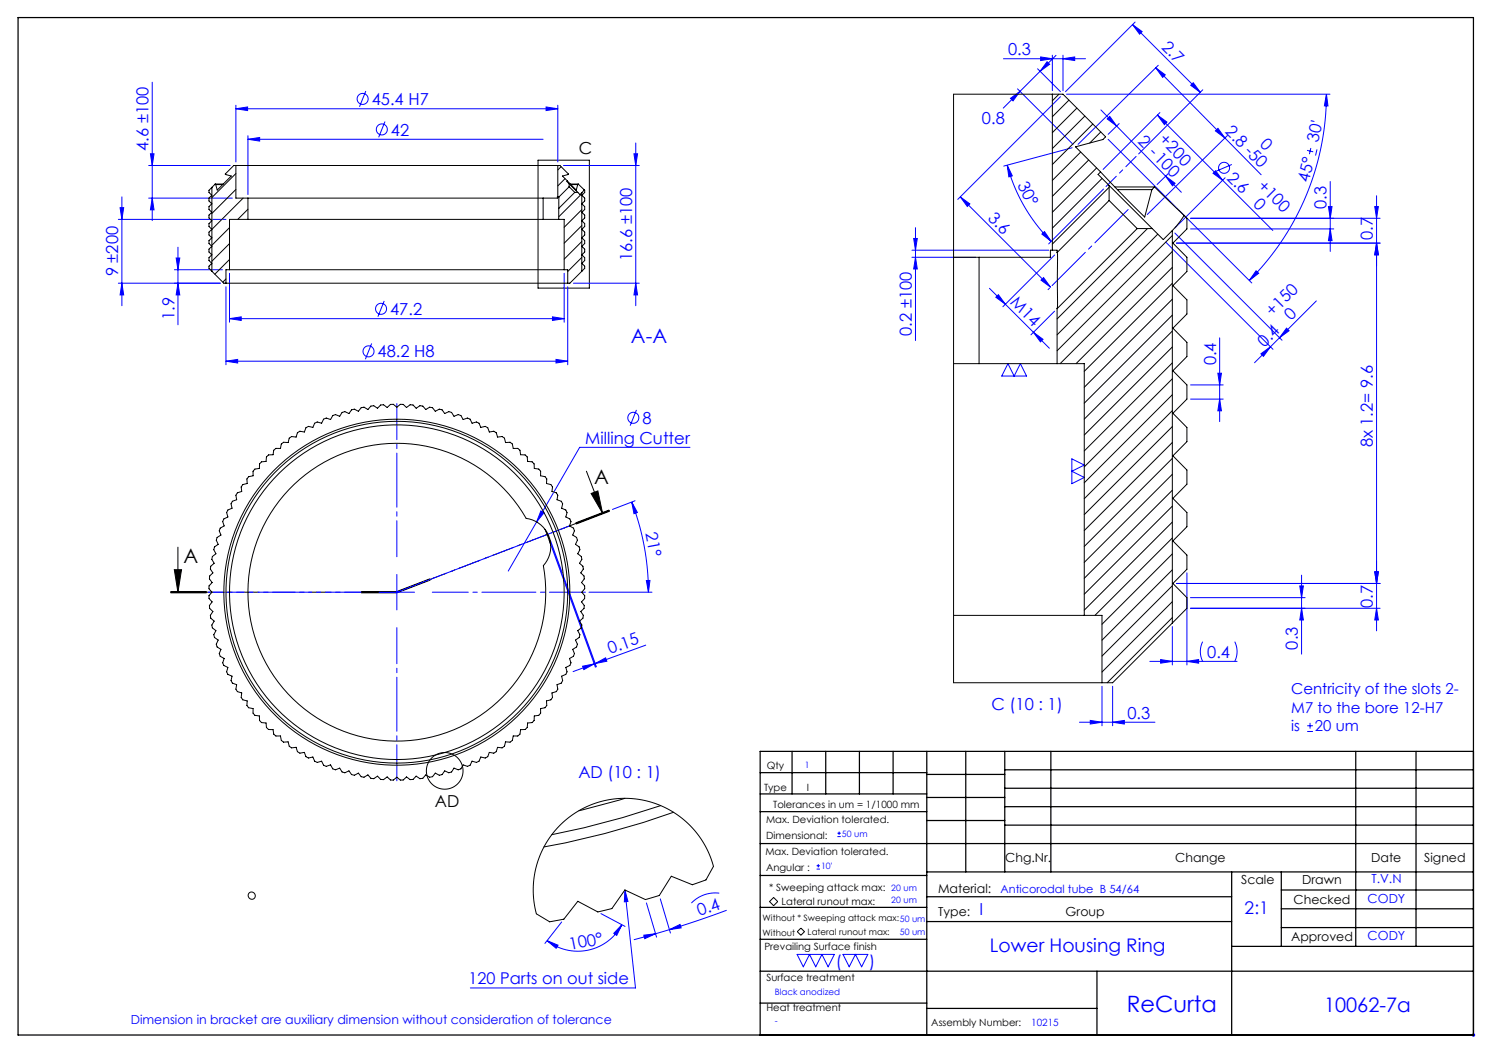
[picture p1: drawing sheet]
<svg xmlns="http://www.w3.org/2000/svg" width="420mm" height="297mm" viewBox="0 0 420 297" stroke-linecap="round" stroke-linejoin="round" font-family="sans-serif">
<g fill="none" stroke="#00f" stroke-width=".28">
<path d="M283.1 16.6h23.1M292.7 19.4l6.4 6.5M293.5 16.1l3.3 .5-3.3 .5zM295.3 17.4l.8 .7-2.7 2zM296.8 15.6v10M297.9 15.6l-14.9 14.9M299.8 16.6l3.3-.5v1zM299.8 15.6v10M319.5 6.9l19.1 19.1M319.5 6.9l2.7 2-.8 .7zM320.2 6.2l-19.7 19.7M326 19.1l2.7 2-.7 .7z"/>
<path d="M326 19.1l29.7 30.2M326.7 18.4l-22.6 22.3M42.9 23.2v39M66.5 30.7l3.3-.5v1zM66.5 29.7v16M66.5 30.7h90.8M69.9 39.3l3.3-.5v1zM69.9 38.3v16.6M69.9 39.3h83.3M103.2 25.7l-1.8 4.4M108.6 34.3l-1.8 4.4M154 30.2l3.3 .5-3.3 .5z"/>
<path d="M157.3 29.7v16M285 27.7l2.7-1.9-2 2.7zM287 25.1l15.7 15.6M299.1 27.3l-28.9 28.9M300.8 26.6h74.3M310.5 31l22.7 23.2M312.3 33.5l.7-.7 2 2.7zM312.6 39.3l40.5 40.5M315.7 34.8l-3.1 3.1M326.5 32.5l2.7 1.9-.8 .8zM326.5 32.5l18.4 18.3M327.2 31.8l-16.1 16"/>
<path d="M335.9 24.1l.7-.8 2 2.7zM339.3 25.3l-18.1 18.1M342.8 36.9l.8-.7 1.9 2.7zM346.2 38.2l-22.6 22.3M374.1 26.6l.5 3.3h-1zM374.1 26.6a74.3 74.3 0 0 1-21.7 52.5M33.9 58.6h1l-.5 3.3zM34.4 55.5v30.7M41.9 46.7h23M41.9 55.9h23.6M42.4 43.4h1l-.5 3.3zM42.9 55.9l.5 3.3h-1z"/>
<path d="M158.9 46.7h21.4M178.8 43.4h1l-.5 3.3zM179.3 40.3v45.9M270.9 55.5l25.4 25.5M270.9 55.5l2.7 2-.8 .7zM284.1 46.6l1.4 3-.9 .3zM284.1 46.6a48 48 0 0 0 12.4 21.5M302.4 41.7l-19.3 5.1M311.3 53.3l-15.5 15.5M328.8 49.7l2.7 2-.8 .7zM329.5 49l-3.1 3M342.2 48.9l.7-.7 2 2.6z"/>
<path d="M344.9 50.8l14.1 14.2M345.6 50.1l-14.2 14.2M347.5 46.4l-4.4 1.9M368.7 42.4l1.7 .4M369.7 41.7l-.4 1.8M371.5 42.1l-.4 1.8M374.7 58.3h1l-.5 3.3zM375.2 51.2v19.7M387.8 58.3h1l-.5 3.3zM388.3 55.2v122.7M33.4 61.9h30.3M34.4 79.9l.5 3.3h-1z"/>
<path d="M49.2 76.1h13.5M49.7 72.8h1l-.5 3.3zM50.2 69.7v21.9M50.2 79.9l.5 3.3h-1zM62.1 79.9h-28.7M64.7 77.1v13.8M159.1 77.1v13.8M161.7 79.9h18.6M179.3 79.9l.5 3.3h-1zM257.2 70.6h38.6M257.2 72.6h18M257.7 67.3h1l-.5 3.3z"/>
<path d="M258.2 64.2v31.8M258.2 72.6l.5 3.3h-1zM293.6 79l.7-.7 2 2.7zM293.9 66l.7-.7 1.9 2.8zM297.5 71.9l-14.6 14.6M328.8 68.3l30.3 30.2M331.4 65.7l30.2 30.3M335.8 61.6h53.5M335.8 64.6h40.4M354.3 76.4l.7 .7-2.6 2zM375.2 64.6l.5 3.3h-1zM388.3 68.6l.5 3.3h-1z"/>
<path d="M389.3 68.6h-57.5M63.7 80.9v22M64.7 89.9l3.3-.5v1zM64.7 89.9h94.4M104.8 96.9l-1.7 4.4M108.4 84.9l-1.8 4.4M155.8 89.4l3.3 .5-3.3 .5zM160.1 80.9v22M279.1 81.3l16.9 16.9M280.9 83.8l.7-.7 2 2.7zM291.5 93.7l2.7 2-.7 .7zM296 81.3l-.4 .4"/>
<path d="M297.5 87.8l-6.7 6.6M344 95.3v23.6M355.7 99.8l2.7-2-2 2.7zM362.9 92.6l.7 .7-2.7 2zM371.3 84.9l-17.4 17.4M63.7 101.9l3.3-.5v1zM63.7 101.9h96.4M156.8 101.4l3.3 .5-3.3 .5zM179.5 115.6l-1.8 4.5M284.3 102.6l1.8 3.5 1.7-3.5 1.8 3.5h-7zM335.8 108.6h9.2M335.8 112.6h9.2"/>
<path d="M343.5 105.3h1l-.5 3.3zM344 112.6l.5 3.3h-1zM194.6 126.2h-31.1l-20.1 34.9M302.3 129.4l3.5 1.8-3.5 1.7 3.5 1.8-3.5 1.7zM152.6 144.1l.9 .5-2.1 2.6zM154.9 152.4l13.1 35.8M155.2 152.3l13 35.8M160.6 148.3l-48.7 18.7M178.2 141.6l1.6 2.9-1 .4zM178.2 141.6a71 71 0 0 1 4.7 25.4M179.1 141.2l-6.3 2.5M106.9 167h10"/>
<path d="M111.9 162v10M166.1 167h17.8M182.3 163.7h1l-.4 3.3zM330.7 176.7v10.8M334.8 161.6v25.9M335.8 171.6h53.5M335.8 168.6h32.3M366.6 165.3h1l-.5 3.3zM367.1 171.6l.5 3.3h-1zM367.1 162.2v22.3M387.8 161.3h1l-.5 3.3zM388.3 171.6l.5 3.3h-1z"/>
<path d="M389.3 164.6h-57.5M164.3 187.9l3.3-.6-2.9 1.6zM167.9 187.2l2.9-1.7 .4 1zM182.2 182l-20.6 7.4M310.8 193.6v11.1M313.8 193.6v11.1M324.3 186.5h24.6M327.4 186l3.3 .5-3.3 .6zM334.8 186.5l3.3-.5v1.1zM339.2 181a6.2 6.2 0 0 0 0 5.5M348.3 181a6.2 6.2 0 0 1 0 5.5M304.5 203.7h21.3"/>
<path d="M307.5 203.2l3.3 .5-3.3 .5zM313.8 203.7l3.3-.5v1zM368.7 206.3h1.6M368.7 204.7h1.6M369.5 203.9v1.6M236.2 236h1M236.2 235h1M236.7 234.5v1M169.5 257.7l6.8 3.6M176.3 251l.8 3.3-1 .1zM176.3 251l3 27.7h-46.6M182.3 254.7l2.9 9.6"/>
<path d="M186.3 253.5l2.8 9.7M202.9 251.9a9.3 9.3 0 0 0-7.9 2.8M205 256.7l-16.2 5.5M230.3 245.1h1M230.3 244.2h1M230.8 243.7v1M154.3 265.3l3.1 1.3-.5 .9zM158.4 260l-4.7 6.1M175.4 260.8l-1.4 3-.9-.5zM175.4 260.8a14.1 14.1 0 0 1-21.1 4.5M181.6 263.8l3.3-.4-3 1.3zM184.9 263.4l-6.1 1.7"/>
<path d="M188.8 262.2l3-1.5 .3 1zM188.8 262.2l-3.9 1.2M224.8 269.2h10.5l-1.7 3.5-1.8-3.5-1.7 3.5-1.8-3.5-1.7 3.5zM237.8 269.2h7l-1.8 3.5-1.7-3.5-1.8 3.5zM415.1 291.9h1M415.3 291.6l.7 .7M415.6 291.4v1M416 291.6l-.7 .7"/>
<circle cx="102.3" cy="27.9" r="1.56"/>
<circle cx="107.7" cy="36.5" r="1.56"/>
<circle cx="345.3" cy="47.3" r="1.56"/>
<circle cx="103.9" cy="99.1" r="1.56"/>
<circle cx="107.5" cy="87.1" r="1.56"/>
<circle cx="178.6" cy="117.8" r="1.56"/>
</g>
<g fill="none" stroke="#000" stroke-width=".28">
<path d="M151.8 45.2h14.4v36.1h-14.4zM165.4 132.9l4.6 11.9M166.7 139.2l1.9-.7 1.4 6.3zM50.2 154.3v12.7M171.8 143.9l-9.4 3.6M171.8 144l-9.3 3.6M171.9 144.2l-9.3 3.6M48.2 167.2h10zM48.2 167h10M48.2 166.9h10M49.2 160.7h2l-1 6.3zM101.9 166.9h10"/>
<path d="M101.9 167.2h10M121.2 163.3l-9.3 3.6M121.3 163.4l-9.4 3.6h-10M121.3 163.6l-9.3 3.6M218.2 253.1l1.2 1.2-1.2 1.2-1.1-1.2zM224.9 262.8l1-1 1 1-1 1z"/>
<circle cx="125.4" cy="217.4" r="5.2"/>
<circle cx="71" cy="252.6" r="1.02"/>
</g>
<path d="M111.9 167h-63.7" fill="none" stroke="#000" stroke-width=".28" stroke-dasharray="6.3 1.3 1.3 1.3" stroke-dashoffset="1.8"/>
<path d="M111.9 167l59.9-23" fill="none" stroke="#000" stroke-width=".28" stroke-dasharray="6.3 1.3 1.3 1.3" stroke-dashoffset="1.6"/>
<path d="M111.9 157v-43.2M101.9 167h-43.2M111.9 177v43.2M121.9 167h43.2" fill="none" stroke="#00f" stroke-width=".28" stroke-dasharray="15.2 1.3 1.3 1.3" stroke-dashoffset="5.1"/>
<g fill="none" stroke="#000" stroke-width=".35">
<path d="M5.1 5h410.5v286.9h-410.5zM214.4 217.9h47M223.4 211.9v12M232.9 211.9v12M242.4 211.9v12M251.9 211.9v12M261.4 211.9v80M261.4 218.4h22M272.4 211.9v34M283.4 217.1h132.2M283.4 211.9v34M296.4 211.9v34"/>
<path d="M382.4 211.9v55M399.4 211.9v55M415.6 211.9h-201.2v80M214.4 237.9h201.2M214.4 228.9h47M214.4 223.9h47M261.4 224.9h22M261.4 231.4h22M283.4 222.3h132.2M283.4 227.5h132.2M283.4 232.7h132.2M214.4 255.9h47"/>
<path d="M214.4 246.9h47M261.4 245.9h154.2M261.4 259.9h86M261.4 252.9h86M347.4 245.9v46M361.4 245.9v21M361.4 251h54.2M361.4 256.3h54.2M214.4 273.9h201.2M214.4 264.9h47M309.4 273.9v18M347.4 266.9h68.2"/>
<path d="M361.4 261.6h54.2M214.4 282.9h47M261.4 284.4h48"/>
</g>
<path d="M312 52.6l8.5-8.5" fill="none" stroke="#00f" stroke-width=".28" stroke-dasharray="15.2 1.3 1.3 1.3" stroke-dashoffset="11.1"/>
<path d="M296.8 80.6l21.4-21.5" fill="none" stroke="#00f" stroke-width=".28" stroke-dasharray="15.2 1.3 1.3 1.3" stroke-dashoffset="2"/>
<path d="M49.2 160.7h2l-1 6.3zM166.7 139.2l1.9-.7 1.4 6.3z" fill="#000"/>
<g fill="#00f">
<path d="M176.3 251l.8 3.3-1 .1z"/>
<path d="M182.3 163.7h1l-.4 3.3zM178.2 141.6l1.6 2.9-1 .4z"/>
<path d="M284.1 46.6l1.4 3-.9 .3zM293.9 66l.7-.7 1.9 2.8z"/>
<path d="M319.5 6.9l2.7 2-.8 .7zM335.9 24.1l.7-.8 2 2.7z"/>
<path d="M293.6 79l.7-.7 2 2.7zM270.9 55.5l2.7 2-.8 .7z"/>
<path d="M152.6 144.1l-1.2 3.1 2.1-2.6zM69.9 39.3l3.3-.5v1zM66.5 30.7l3.3-.5v1zM154 30.2l3.3 .5-3.3 .5zM64.7 89.9l3.3-.5v1zM155.8 89.4l3.3 .5-3.3 .5zM63.7 101.9l3.3-.5v1zM156.8 101.4l3.3 .5-3.3 .5zM307.5 203.2l3.3 .5-3.3 .5zM313.8 203.7l3.3-.5v1zM293.5 16.1l3.3 .5-3.3 .5zM299.8 16.6l3.3-.5v1zM285 27.7l2.7-1.9-2 2.7zM295.3 17.4l.8 .7-2.7 2zM327.4 186l3.3 .5-3.3 .6zM334.8 186.5l3.3-.5v1.1z"/>
<path d="M154.3 265.3l3.1 1.3-.5 .9zM175.4 260.8l-1.4 3-.9-.5z"/>
<path d="M181.6 263.8l3.3-.4-3 1.3zM188.8 262.2l3-1.5 .3 1z"/>
<path d="M164.3 187.9l3.3-.6-2.9 1.6zM167.9 187.2l2.9-1.7 .4 1z"/>
<path d="M355.7 99.8l2.7-2-2 2.7zM362.9 92.6l.7 .7-2.7 2z"/>
<path d="M354.3 76.4l.7 .7-2.6 2zM374.1 26.6l.5 3.3h-1z"/>
<path d="M34.4 79.9l.5 3.3h-1zM33.9 58.6h1l-.5 3.3zM388.3 68.6l.5 3.3h-1zM387.8 58.3h1l-.5 3.3zM388.3 171.6l.5 3.3h-1zM387.8 161.3h1l-.5 3.3z"/>
<path d="M42.4 43.4h1l-.5 3.3zM42.9 55.9l.5 3.3h-1zM49.7 72.8h1l-.5 3.3zM50.2 79.9l.5 3.3h-1zM178.8 43.4h1l-.5 3.3zM179.3 79.9l.5 3.3h-1zM343.5 105.3h1l-.5 3.3zM344 112.6l.5 3.3h-1zM374.7 58.3h1l-.5 3.3zM375.2 64.6l.5 3.3h-1zM257.7 67.3h1l-.5 3.3zM258.2 72.6l.5 3.3h-1zM388.3 68.6l.5 3.3h-1zM387.8 161.3h1l-.5 3.3zM366.6 165.3h1l-.5 3.3zM367.1 171.6l.5 3.3h-1z"/>
<path d="M312.3 33.5l.7-.7 2 2.7zM328.8 49.7l2.7 2-.8 .7z"/>
<path d="M326 19.1l2.7 2-.7 .7zM342.8 36.9l.8-.7 1.9 2.7z"/>
<path d="M280.9 83.8l.7-.7 2 2.7zM291.5 93.7l2.7 2-.7 .7z"/>
<path d="M326.5 32.5l2.7 1.9-.8 .8zM342.2 48.9l.7-.7 2 2.6z"/>
</g>
<g fill="none" stroke="#000" stroke-width=".28">
<path d="M296.8 26.6h-27.8v166h41.8M296.8 26.6h3l12.1 12-.8 .7-7.7 2.1 7 7.1M296.8 26.6v44M298.7 26.6l-1.9 1.8M301.5 28.2l-4.7 4.7M303.8 30.5l-7 6.9M306 32.7l-9.2 9.2M308.2 35l-11.4 11.4M310.5 37.2l-3.1 3.1M59.8 52.8l-.9 .9v.6l.8 .8-.8 .8v.8l.8 .8-.8 .8v.8l.8 .8-.8 .8v.8l.8 .8-.8 .8v.8l.8 .8-.8 .8v.8l.8 .8-.8 .8v.8l.8 .8-.8 .8v.8l.8 .8-.8 .8v.8l.8 .8-.8 .8v.6l.9 .8M59.8 52.8v23.7M60.7 51.9h2.3"/>
<path d="M60.7 51.9l-.9 .9M60.7 51.9l.2 .2M60.9 52.1h1.9M66.5 48.9l-6.7 6.8M66.5 53.4l-6.7 6.8M66.5 46.7h90.8M66.5 46.7h-.6l-2.4 2.4 1.7 .5-3.9 4-.4-1.5M66.5 46.7v9.2h3.4M68.6 55.9l-8.8 8.8M69.9 59l-2.8 2.9M69.9 55.9h83.3M69.9 55.9v6"/>
<path d="M153.2 55.9v6M157.3 55.5l-.1 .4h-4M157.3 46.7h.6l2.4 2.4-1.7 .5 1.5 1.5M157.3 55.5l.3 .1M157.3 46.7v8.8M157.6 55.6v3.2M157.6 58.8v3.1M158.3 47l-1 .9M159.4 50.4l-2.1 2M160.1 51.1l2.4 2.5 .5-1.5M160.1 51.1l-.2 .1 .6 .6M160.5 52.7l1.6 1.6"/>
<path d="M160.5 51.8l2.5 2.5M160.5 52.7l-2.9 2.9M160.5 51.8v.9M160.9 51.9h2.2M161 52.1h2M162.1 54.3l-4.5 4.5M162.1 54.3h.9M163 54.3l.6 .6 .5-.5M163.1 51.9l1.7 1.6M163.1 51.9l-.1 .2M164.1 54.4v22.1M164.1 54.7l-6.5 6.5"/>
<path d="M164.1 59.1l-5 5M164.8 53.5l-.7 .9M164.8 53.5l.1 .8-.8 .8 .8 .8v.8l-.8 .8 .8 .8v.8l-.8 .8 .8 .8v.8l-.8 .8 .8 .8v.8l-.8 .8 .8 .8v.8l-.8 .8 .8 .8v.8l-.8 .8 .8 .8v.8l-.8 .8 .8 .8v.8l-.8 .8 .8 .8v.6l-.8 .8M304.8 42.9l-8 8M307.1 45.1l-10.3 10.3M309.3 47.4l-12.5 12.5M310.4 48.5l12.5 12.7 2-7.7M310.4 48.5l-.7 .7 3.1 3.1M310.9 50.3l-14.1 14.1M312.8 52.8l-16 16M312.8 56.6l8 7.9M312.8 52.3l12.2 12.2"/>
<path d="M312.8 56.6l-14.6 14.6M312.8 52.3v4.3M314.5 52.7h11.2M315.3 53.5h9.6M325.7 52.7l8.3 8.1M325.7 52.7l-.8 .8M59.8 76.5l3.3 3.4h.6M63.7 78.7l-.9 .9M63.7 79.9h96.4M64.7 76.1h94.4M64.7 76.1h-1v3.8M64.7 64.2l-4.9 5"/>
<path d="M64.7 68.7l-4.9 5M64.7 73.2l-4.1 4.1M69.9 61.9h83.3M69.9 61.9h-5.2v14.2M153.2 61.9h4.4M157.6 61.9h1.5v14.2M159.1 76.1h1v3.8M164.1 76.5l-3.4 3.4h-.6M164.1 63.6l-5 5M164.1 68.1l-5 5M164.1 72.6l-4 4M269 72.6h7.2"/>
<path d="M276.2 72.6v30M296.8 70.6h-.5v2h-20.1M296.8 70.6h1.4v.6M298.2 71.2v15.9M320.8 64.5l-22.6 22.6M320.8 64.5h4.2M323.7 64.5l-25.5 25.5M325 64.5l3.1 3.1 2.6-2.6M326.6 66l-28.4 28.4M330.7 66.4l-32.5 32.5M330.7 70.9l-31.7 31.7M330.7 75.4l-27.2 27.2"/>
<path d="M330.7 79.9l-24.9 24.8M330.7 65v110.7M334 60.8l-3.3 4.2M334 60.8l.8 .8v3l-4 4 4 4v4l-4 4 4 4v4l-4 4 4 4v4l-4 4 4 4v4l-4 4 4 4v4l-4 4 4 4v4l-4 4 4 4v4l-4 4 4 4v4l-4 4 4 4v3l-4.1 4.1M298.2 87.1v15.5M330.7 84.4l-24.9 24.8M330.7 88.9l-24.9 24.8M330.7 93.4l-24.9 24.8M330.7 97.9l-24.9 24.8M269 102.6h7.2M276.2 102.6h22M298.2 102.6h7.6v71"/>
<path d="M330.7 102.4l-24.9 24.8M330.7 106.8l-24.9 24.9M330.7 111.3l-24.9 24.9M330.7 115.8l-24.9 24.9M73.8 130.3l1.2-.2 .2-1.2 .5-.6h1.3l.2-1.3 .6-.5h1.3l.2-1.3 .7-.5 1.3 .1 .3-1.2 .3-.2 .4-.3 1.2 .2 .4-1.2 .7-.5 1.3 .3 .4-1.2 .7-.4 1.3 .2 .5-1.1 .7-.4 1.2 .4 .6-1.2 .7-.3 1.2 .4 .7-1.1 .7-.3 1.2 .5 .7-1.1 .8-.2 1.1 .5 .8-1 .8-.2 1.1 .6 .8-1 .8-.2 1.1 .7 .8-1 .8-.1 1.1 .7 .9-.9h.8l1 .7 .9-.8 .9-.1 .9 .9 1-.9 .8 .1 1 .8 1-.7h.8l.9 .9 1-.7 .9 .1 .8 1 1.1-.7 .4 .1 .4 .1 .8 1 1.1-.6 .8 .2 .7 1 1.2-.5 .8 .2 .7 1.1 1.1-.5 .8 .3 .6 1.1 1.2-.4 .8 .3 .6 1.2 1.2-.4 .7 .4 .5 1.1 1.3-.2 .7 .4 .4 1.2 1.3-.3 .7 .5 .3 1.2 1.3-.2 .7 .5 .3 1.2 1.3-.1 .6 .5 .3 1.3h1.2l.7 .5 .1 1.3h1.3l.5 .5 .2 1.3 1.3 .2 .6 .5v1.3l1.3 .2 .5 .6v1.3l1.2 .2 .5 .7-.1 1.3 1.3 .3 .2 .3 .2 .3-.1 1.3 1.2 .4 .4 .7-.2 1.2 1.2 .5 .4 .7-.3 1.2 1.2 .5 .3 .8-.3 1.2 1.1 .6 .4 .7-.5 1.2 1.2 .7 .2 .7-.4 1.2 1 .7 .3 .8-.6 1.1 1.1 .8 .2 .8-.6 1.1 1 .8 .1 .8-.6 1.1 .9 .8 .1 .8-.7 1.1 .9 .9 .1 .8-.8 1 .9 .9v.9l-.8 .9 .8 1v.8l-.9 1 .8 1-.1 .8-.9 .9 .7 1-.1 .9-.9 .8 .6 1.1-.1 .5v.3l-1 .8 .6 1.1-.2 .8-1.1 .7 .6 1.2-.3 .8-1 .7 .4 1.1-.2 .8-1.2 .6 .5 1.2-.4 .8-1.1 .6 .3 1.2-.3 .7-1.2 .5 .3 1.3-.4 .7-1.2 .4 .2 1.3-.4 .7-1.2 .3 .1 1.3-.4 .7-1.3 .3 .1 1.3-.5 .6-1.2 .3v1.2l-.5 .7-1.3 .1v1.3l-.6 .6-1.3 .1-.1 1.3-.6 .6h-1.3l-.1 1.3-.7 .5h-1.2l-.3 1.2-.6 .5-1.3-.1-.3 1.3-.4 .3-.3 .1-1.3-.1-.3 1.2-.7 .4-1.3-.2-.4 1.2-.7 .4-1.3-.3-.5 1.2-.7 .3-1.2-.3-.6 1.1-.8 .4-1.2-.5-.6 1.2-.8 .2-1.1-.5-.7 1.1-.8 .3-1.2-.6-.7 1.1-.8 .2-1.1-.6-.8 1-.8 .1-1.1-.6-.8 .9-.9 .1-1-.7-.9 .9-.8 .1-1-.8-1 .9h-.7l-1.1-.8-.9 .8h-.9l-.9-.9-1 .8-.8-.1-.9-.9-1.1 .7-.8-.1-.8-.9-1.1 .6h-.3l-.5-.1-.8-1-1.1 .6-.8-.2-.8-1.1-1.1 .6-.8-.3-.7-1.1-1.2 .5-.7-.2-.7-1.2-1.2 .5-.7-.4-.6-1.1-1.2 .3-.7-.3-.5-1.2-1.3 .3-.7-.4-.4-1.2-1.3 .2-.7-.4-.4-1.2-1.2 .1-.7-.4-.3-1.3-1.3 .1-.7-.5-.2-1.2h-1.3l-.6-.5-.2-1.3h-1.3l-.5-.6-.2-1.3-1.2-.1-.6-.6v-1.3l-1.3-.1-.5-.7v-1.2l-1.3-.3-.5-.6 .1-1.3-1.2-.3-.2-.3-.3-.4 .2-1.3-1.2-.3-.5-.7 .3-1.3-1.2-.4-.4-.7 .3-1.3-1.2-.5-.4-.7 .4-1.2-1.2-.6-.3-.8 .4-1.2-1.1-.6-.3-.8 .5-1.1-1.1-.7-.2-.8 .5-1.2-1-.7-.2-.8 .6-1.1-1-.8-.1-.8 .6-1.1-1-.8-.1-.9 .8-1-1-.9v-.8l.7-1-.8-1-.1-.8 .9-1-.9-.9 .1-.9 .8-.9-.7-1v-.8l1-.9-.8-1.1 .1-.8 1-.8-.6-1.1v-.5l.1-.3 1-.8-.6-1.1 .2-.8 1-.8-.5-1.1 .2-.8 1.1-.7-.5-1.2 .3-.7 1.1-.7-.4-1.2 .3-.7 1.2-.6-.4-1.2 .4-.8 1.2-.5-.3-1.2 .4-.7 1.2-.5-.3-1.2 .5-.7 1.2-.4-.2-1.3 .5-.6 1.2-.3-.1-1.3 .5-.7 1.3-.2v-1.3l.5-.6 1.3-.2v-1.3zM83 136.6a42 42 0 0 1 65.4 9.6 8 8 0 0 1 4.9 13.3 42 42 0 0 1-54.4 47.5 42 42 0 0 1-15.9-70.4zM330.7 120.3l-24.9 24.9M330.7 124.8l-24.9 24.8M330.7 129.3l-24.9 24.8M330.7 133.8l-24.9 24.8M330.7 138.3l-24.9 24.8M153.7 149.3l1.7 4.5"/>
<path d="M330.7 142.8l-24.9 24.8M330.7 147.3l-24.9 24.8M330.7 151.7l-21.8 21.9M330.7 156.2l-19.9 19.9M269 173.6h36.8M305.8 173.6h5v19M330.7 160.7l-19.9 19.9M330.7 165.2l-19.9 19.9M330.7 169.7l-19.9 19.8M330.7 174.2l-18.4 18.4M330.7 175.7l-16.9 16.9h-3M157.9 232.8l2.7-2.3 2.8-1.9 3.2-1.5 3-1.1 3.5-.6 3.2-.2 3.3 .2 3.4 .7 3.1 1 3.1 1.5 2.7 1.9 2.7 2.3 2.1 2.4 2 2.9 1.5 3.2 1 3.1-2.1 3.8-3.8 1.3-5.9-2.4-3.4 5.5-3.9 1.1-5.8-2.7-3.7 5.3-4 .9-5.6-3-4 5.1-4 .7-3.7-2.3-.8-4.5v-4.8l.9-4.5 1.5-3.9 2.2-3.8z"/>
<path d="M176.3 225.2l-13 3.5M186.4 227.2l-10.7 3.4-11 2.9-9.1 1.9M190 229.1a226.8 226.8 0 0 1-36.6 9.8"/>
<circle cx="111.9" cy="167" r="48.2"/>
<circle cx="111.9" cy="167" r="47.2"/>
<circle cx="111.9" cy="167" r="48.8"/>
</g>
<text font-size="6.3" fill="#00f" x="317.8" y="285.3">ReCurta</text>
<g font-size="5.6" fill="#00f">
<text x="178" y="96.8">A-A</text>
<text x="373.5" y="285.3">10062-7a</text>
</g>
<g font-size="5.6">
<text x="167.6" y="136.4">A</text>
<text x="51.8" y="158.7">A</text>
</g>
<text font-size="5.3" fill="#00f" x="279.2" y="268.4">Lower Housing Ring</text>
<text font-size="4.9" fill="#00f" x="351.1" y="257.8">2:1</text>
<g font-size="4.7" fill="#00f">
<text x="284.3" y="15.6">0.3</text>
<text x="327.4" y="13.5" transform="rotate(45 327.4 13.5)">2.7</text>
<text x="104.9" y="29.6">45.4 H7</text>
<text x="277" y="35">0.8</text>
<text x="110.3" y="38.2">42</text>
<text x="320.7" y="39.9" transform="rotate(46 320.7 39.9)">2 -100</text>
<text x="326.6" y="39.6" transform="rotate(46 326.6 39.6)">+200</text>
<text x="345.4" y="37.3" transform="rotate(45 345.4 37.3)">2.8 -50</text>
<text x="355.1" y="40.8" transform="rotate(45 355.1 40.8)">0</text>
<text x="371.8" y="40.3" transform="rotate(-77 371.8 40.3)">30'</text>
<text x="41.9" y="42.6" transform="rotate(-90 41.9 42.6)">4.6 ±100</text>
<text x="286.9" y="52.1" transform="rotate(63 286.9 52.1)">30°</text>
<text x="345.9" y="50.4" transform="rotate(45 345.9 50.4)">2.6</text>
<text x="354.5" y="52.7" transform="rotate(45 354.5 52.7)">+100</text>
<text x="369.2" y="51.6" transform="rotate(-77 369.2 51.6)">45°</text>
<text x="353.3" y="57.9" transform="rotate(45 353.3 57.9)">0</text>
<text x="374.2" y="59" transform="rotate(-90 374.2 59)">0.3</text>
<text x="278.5" y="61.7" transform="rotate(45 278.5 61.7)">3.6</text>
<text x="387.3" y="67.6" transform="rotate(-90 387.3 67.6)">0.7</text>
<text x="33.4" y="78" transform="rotate(-90 33.4 78)">9 ±200</text>
<text x="178.3" y="73.6" transform="rotate(-90 178.3 73.6)">16.6 ±100</text>
<text x="110.1" y="88.8">47.2</text>
<text x="284.8" y="85.6" transform="rotate(45 284.8 85.6)">M14</text>
<text x="359" y="89.4" transform="rotate(-45 359 89.4)">+150</text>
<text x="49.2" y="90.3" transform="rotate(-90 49.2 90.3)">1.9</text>
<text x="257.2" y="94.8" transform="rotate(-90 257.2 94.8)">0.2 ±100</text>
<text x="364.2" y="90.6" transform="rotate(-45 364.2 90.6)">0</text>
<text x="106.5" y="100.8">48.2 H8</text>
<text x="356.7" y="98" transform="rotate(-45 356.7 98)">0.4</text>
<text x="343" y="103" transform="rotate(-90 343 103)">0.4</text>
<text x="181.2" y="119.6">8</text>
<text x="165.1" y="125.2">Milling Cutter</text>
<text x="387.3" y="126.2" transform="rotate(-90 387.3 126.2)">8x 1.2= 9.6</text>
<text x="182.1" y="150.5" transform="rotate(79 182.1 150.5)">21°</text>
<text x="387.3" y="171.4" transform="rotate(-90 387.3 171.4)">0.7</text>
<text x="172.1" y="184.5" transform="rotate(-20 172.1 184.5)">0.15</text>
<text x="340.5" y="185.5">0.4</text>
<text x="366.1" y="183.2" transform="rotate(-90 366.1 183.2)">0.3</text>
<text x="279.7" y="200.3">C (10 : 1)</text>
<text x="318" y="202.7">0.3</text>
<text x="163.1" y="219.3">AD (10 : 1)</text>
<text x="197.3" y="258.4" transform="rotate(-20 197.3 258.4)">0.4</text>
<text x="276.2" y="258.1">I</text>
<text x="160.8" y="268" transform="rotate(-11 160.8 268)">100°</text>
<text x="235.7" y="272.7">(</text>
<text x="245.1" y="272.7">)</text>
</g>
<g font-size="4.7">
<text x="163.3" y="43.4">C</text>
<text x="122.7" y="227.7">AD</text>
</g>
<text font-size="4.6" fill="#00f" x="132.2" y="277.7">120 Parts on out side</text>
<g font-size="4.2" fill="#00f">
<text x="364.2" y="195.8">Centricity of the slots 2-</text>
<text x="364.2" y="201.1">M7 to the bore 12-H7</text>
<text x="364.2" y="206.3">is</text>
<text x="370.9" y="206.3">20 um</text>
</g>
<g font-size="3.5">
<text x="283.6" y="243.1">Chg.Nr.</text>
<text x="331.5" y="243.1">Change</text>
<text x="386.8" y="243.1">Date</text>
<text x="401.7" y="243.1">Signed</text>
<text x="264.6" y="252">Material:</text>
<text x="350.1" y="249.3">Scale</text>
<text x="367.3" y="249.3">Drawn</text>
<text x="364.9" y="254.9">Checked</text>
<text x="264.6" y="258.3">Type:</text>
<text x="300.6" y="258.3">Group</text>
<text x="364.2" y="265.4">Approved</text>
</g>
<g font-size="3.5" fill="#00f">
<text x="386.8" y="249.1">T.V.N</text>
<text x="385.8" y="254.6">CODY</text>
<text x="385.8" y="265">CODY</text>
<text x="36.9" y="288.9">Dimension in bracket are auxiliary dimension without consideration of tolerance</text>
</g>
<text font-size="3.2" fill="#00f" x="282.2" y="252">Anticorodal tube B 54/64</text>
<g font-size="2.8">
<text x="216.3" y="216.9">Qty</text>
<text x="215.5" y="223">Type</text>
<text x="218.1" y="227.9">Tolerances in um = 1/1000 mm</text>
<text x="227.6" y="223">I</text>
<text x="216.1" y="232.2">Max. Deviation tolerated.</text>
<text x="216.1" y="236.6">Dimensional:</text>
<text x="215.9" y="241.2">Max. Deviation tolerated.</text>
<text x="216.1" y="245.6">Angular :</text>
<text x="217" y="251.4">* Sweeping attack max:</text>
<text x="220.5" y="255.2">Lateral runout max:</text>
<text x="215.6" y="268">Prevailing Surface finish</text>
<text x="216.2" y="276.8">Surface treatment</text>
<text x="216.2" y="285.2">Heat treatment</text>
<text x="262.7" y="289.4">Assembly Number:</text>
</g>
<text font-size="2.8" fill="#00f" x="290.9" y="289.5">10215</text>
<g font-size="2.5" fill="#00f">
<text x="227" y="216.7">1</text>
<text x="237.5" y="236">50 um</text>
<text x="231.6" y="245.1">10'</text>
<text x="251.4" y="251.2">20 um</text>
<text x="251.4" y="254.7">20 um</text>
<text x="253.8" y="263.9">50 um</text>
<text x="218.5" y="280.6">Black anodized</text>
<text x="218.5" y="288.9">-</text>
</g>
<g font-size="2.5">
<text x="215.1" y="263.9">Without</text>
<text x="215.1" y="259.9">Without * Sweeping attack max:50 um</text>
<text x="227.8" y="263.8">Lateral runout max:</text>
</g>
</svg>
